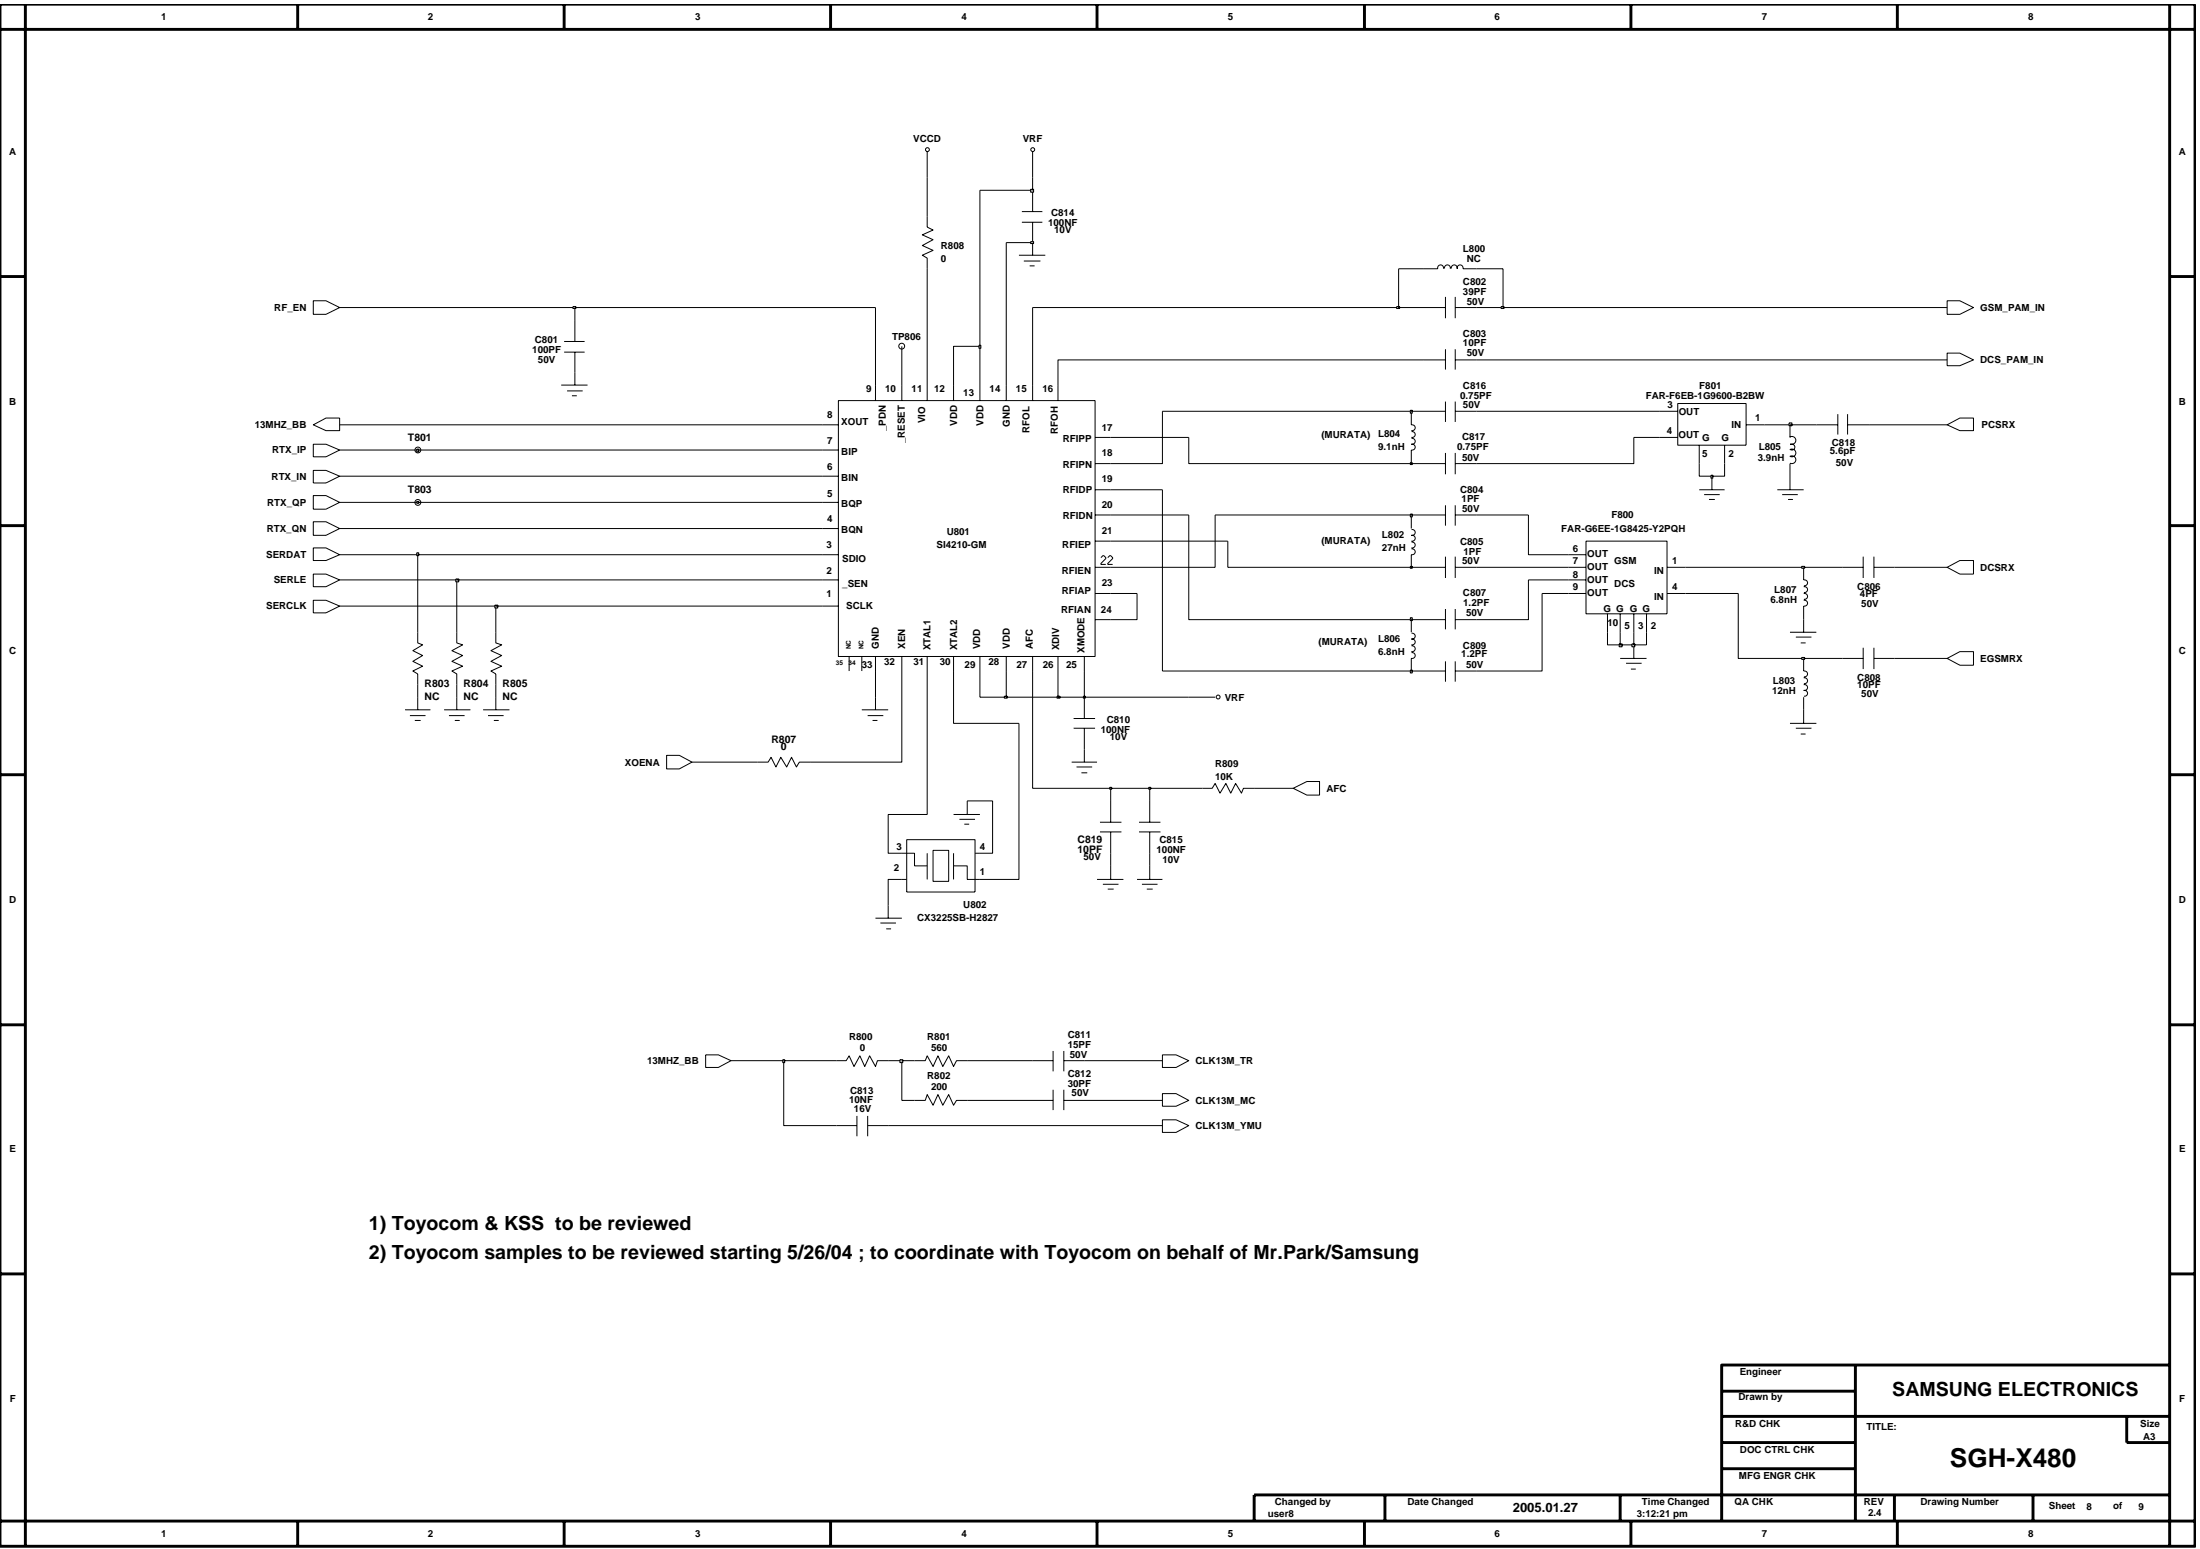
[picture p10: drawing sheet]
<svg xmlns="http://www.w3.org/2000/svg" width="192mm" height="135mm" viewBox="0 0 192 135" stroke-linecap="round" stroke-linejoin="round" font-family="sans-serif">
<g fill="none" stroke="#000" stroke-width=".09">
<path d="M80.9 18.9v.9l.5 .3-.9 .4 .9 .4-.9 .5 .9 .4-.9 .5 .4 .2v.9M80.9 13.2v2.3M89.1 19.4h1.8M89.1 18.5h1.8M90.1 13.2v2.3M90.1 16.6v1.9M90.1 19.4v2.9M27.3 37.1l1.1-.6h1.2v1.1h-1.2zM27.3 38.7h1.1l1.2 .6-1.2 .5h-1.1zM27.3 26.2h1.1l1.2 .6-1.2 .6h-1.1zM49 33.6h2.3M49.2 30.7h1.8"/>
<path d="M49.2 29.8h1.8M49.5 34.1h1.3M49.9 34.5h.4M50.1 27.9v1.9M50.1 30.7v2.9M71.8 37.1h1.3M71.8 39.3h1.3M73.1 34.9h22.4v22.4h-22.4zM76.4 33.6v1.3M78.7 33.6v1.3M80.9 33.6v1.3M83.2 33.6v1.3"/>
<path d="M85.5 33.6v1.3M87.8 33.6v1.3M88.9 22.3h2.3M89.3 22.8h1.5M89.8 23.2h.4M90.1 33.6v1.3M92.3 33.6v1.3M95.5 38.2h1.4M123.1 35.9v1.2M123.1 37.1h.3l.1 .2-.1 .2-.3 .1M123.1 38.8h.3l.1 .2-.1 .2h-.3v1.2M123.1 38.2l.3 .1 .1 .2-.1 .2h-.3"/>
<path d="M123.1 37.7h.3l.1 .2-.1 .2h-.3M124.2 35.9h1.9M124.2 26.8h1.9M124.2 31.4h1.9M124.2 23.4h1.2M125.4 23.4l.1-.2 .2-.1 .1 .1 .1 .2M126 23.4l.1-.2 .2-.1 .1 .1 .1 .2M126.1 25.9v1.9M126.1 30.5v1.7M126.1 35v1.8M126.1 39.5v1.9M126.6 23.4l.1-.2 .2-.1 .1 .1 .1 .2"/>
<path d="M126.9 35.9h1.9M126.9 26.8h1.9M126.9 25.9v1.9M126.9 30.5v1.7M126.9 35v1.8M126.9 39.5v1.9M126.9 31.4h1.9M127.1 23.4l.1-.2 .2-.1 .1 .1 .1 .2M127.6 23.4h1.2M144.7 35.9h1.7M144.7 38.2h1.7M146.4 35.2h5.9v3.6h-5.9z"/>
<path d="M148.2 38.8v1.6M150.4 38.8v1.6M152.3 37.1h1.6M156.1 39.8a.34 .34 0 0 1 .6 .3 .34 .34 0 0 1-.5 .3M156.1 39.2a.34 .34 0 0 1 .6 .3 .34 .34 0 0 1-.5 .3M156.1 38.1a.34 .34 0 0 1 .6 .3 .34 .34 0 0 1-.5 .3M156.1 37.1v1.1M156.2 38.8h.3l.1 .2-.1 .2h-.3M158.4 37.1h1.9M160.3 36.1v1.8M161.2 37.1h1.8M161.2 36.1v1.8"/>
<path d="M169.9 26.2h1.1l1.2 .6-1.2 .6h-1.1zM169.9 30.8h1.1l1.2 .6-1.2 .5h-1.1zM169.9 37.1l1.1-.6h1.2v1.1h-1.2zM27.3 52.4h1.1l1.2 .5-1.2 .6h-1.1zM27.3 41h1.1l1.2 .5-1.2 .6h-1.1zM27.3 43.2h1.1l1.2 .6-1.2 .6h-1.1zM27.3 47.8h1.1l1.2 .6-1.2 .5h-1.1zM27.3 50.1h1.1l1.2 .5-1.2 .6h-1.1zM27.3 45.5h1.1l1.2 .6-1.2 .6h-1.1zM36.4 55.1v1l.5 .1-.9 .6 .9 .4-.9 .5 .9 .4-.9 .4 .4 .3v.9M39.8 55.1v1l.6 .1-1 .6 1 .4-1 .5 1 .4-1 .4 .4 .3v.9M43.3 55.1v1l.5 .1-1 .6 1 .4-1 .5 1 .4-1 .4 .5 .3v.9"/>
<path d="M71.8 41.5h1.3M71.8 48.4h1.3M71.8 50.6h1.3M71.8 52.9h1.3M71.8 46.1h1.3M71.8 43.8h1.3M74.1 57.3v1.2M75.2 57.3v1.2M76.4 57.3v1.2M78.7 57.3v1.2M80.9 57.3v1.2M83.2 57.3v1.2"/>
<path d="M85.5 57.3v1.2M87.8 57.3v1.2M90.1 57.3v1.2M92.3 57.3v1.2M94.6 57.3v1.2M95.5 54.1h1.4M95.5 40.4h1.4M95.5 42.7h1.4M95.5 44.9h1.4M95.5 47.2h1.4M95.5 49.5h1.4M95.5 51.8h1.4"/>
<path d="M123.1 44.9v1.2M123.1 48.4v1.1M123.1 54.1v1M123.1 46.7l.3 .1 .1 .1-.1 .2-.3 .1M123.1 55.2l.3 .1 .1 .2-.1 .2h-.3l.3 .1 .1 .2-.1 .2h-.3M123.1 56.3l.3 .1 .1 .2-.1 .2h-.3M123.1 56.9l.3 .1 .1 .2-.1 .2h-.3v1.1M123.1 46.2l.3 .1 .1 .1-.1 .2-.3 .1M123.1 47.3l.3 .1 .1 .1-.1 .2-.3 .1M123.1 47.9l.3 .1 .1 .1-.1 .2-.3 .1M124.2 54.1h1.9M124.2 40.4h1.9"/>
<path d="M124.2 44.9h1.9M124.2 49.5h1.9M124.2 58.5h1.9M126.1 44.1v1.7M126.1 48.6v1.8M126.1 53.1v1.8M126.1 57.7v1.8M126.9 54.1h1.9M126.9 40.4h1.9M126.9 44.9h1.9M126.9 49.5h1.9M126.9 44.1v1.7"/>
<path d="M126.9 48.6v1.8M126.9 53.1v1.8M126.9 57.7v1.8M126.9 58.5h1.9M136.8 48.4h1.6M136.8 50.6h1.6M136.8 49.5h1.6M136.8 51.8h1.6M138.4 47.2h7v6.3h-7zM140.2 53.5v1.6M141.3 57.4h2.3M141.3 53.5v1.6"/>
<path d="M141.8 57.9h1.4M142.3 58.4h.4M142.5 53.5v1.6M142.5 56.2v1.2M143.6 53.5v1.6M145.4 49.5h1.6M145.4 51.8h1.6M148.2 42.7h2.2M148.7 43.1h1.3M149.1 43.6h.5M149.3 41.5v1.2M155 42.7h2.3"/>
<path d="M155.5 43.1h1.3M156 43.6h.4M156.1 40.4v2.3M156.1 55.1h2.3M156.7 55.6h1.3M157.1 56.1h.4M157.3 57.4v1.1l.3 .1 .1 .2-.1 .2h-.2M157.3 49.5v1.1M157.3 52.4h.3l.1 .2-.1 .2-.3 .1v2.2M157.3 51.2l.3 .1 .1 .1-.1 .2-.2 .1M157.3 51.8h.3l.1 .2-.1 .2-.2 .1M157.3 50.6l.3 .1 .1 .1-.1 .2-.2 .1"/>
<path d="M157.3 59.1l.3 .1 .1 .2-.1 .2h-.2M157.3 59.7l.3 .1 .1 .2-.1 .1-.3 .1M160.7 57.4h1.8M160.7 49.5h1.8M162.5 48.6v1.8M162.5 56.5v1.9M163.5 57.4h1.8M163.5 49.5h1.8M163.5 48.6v1.8M163.5 56.5v1.9M169.9 49.5l1.1-.6h1.2v1.2h-1.2zM169.9 57.4l1.1-.6h1.2v1.2h-1.2z"/>
<path d="M35.3 61.9h2.2M35.8 62.4h1.3M36.2 62.8h.5M36.4 60.8v1.1M38.7 61.9h2.3M39.2 62.4h1.3M39.7 62.8h.4M39.8 60.8v1.1M42.1 61.9h2.3M42.6 62.4h1.3M43.1 62.8h.4M43.3 60.8v1.1"/>
<path d="M58.2 65.9h1.1l1.1 .6-1.1 .6h-1.1zM66.1 66.5h.9l.3-.4 .4 .8 .4-.8 .5 .8 .4-.8 .5 .8 .2-.4h1M75.2 61.9h2.3M75.7 62.4h1.4M76.1 62.8h.4M76.4 60.8v1.1M77.5 79v1.1M78.7 74.4h1.1v1.1h1.1M78.7 76.7h.4M79.1 73.2h6v4.6h-6zM80.9 74.4v2.3M81.4 74.2h1.4v2.7h-1.4z"/>
<path d="M83.2 75.5h1.2v1.2h1.1M83.2 74.4v2.3M83.2 71h2.3M83.7 71.5h1.4M84.1 71.9h.4M84.4 69.9v1.1M85.1 74.4h.4M93.5 66.5h2.2M93.7 63.5h1.8M93.7 62.7h1.8M93.9 66.9h1.4M94.3 67.4h.5"/>
<path d="M94.6 60.8v1.9M94.6 63.5v3M95.7 76.7h2.3M96 71.7h1.8M96 72.6h1.8M96.2 77.1h1.4M96.6 77.6h.5M96.9 69.9v1.8M96.9 72.6v1.8M96.9 75.5v1.2M99.2 76.7h2.2M99.4 71.7h1.8"/>
<path d="M99.4 72.6h1.8M99.6 77.1h1.4M100 77.6h.5M100.3 69.9v1.8M100.3 72.6v1.8M100.3 75.5v1.2M103.7 60.8h2.3M104.9 68.8h.8l.3-.5 .4 .9 .5-.9 .5 .9 .4-.9 .5 .9 .2-.4h.9M112.8 68.8l1.2-.6h1.1v1.2h-1.1zM156.1 63.1h2.3M156.7 63.5h1.3M157.1 64h.4"/>
<path d="M157.3 60.8v2.3M157.3 60.2l.3 .1 .1 .2-.1 .2h-.2M61.6 92h1.1l1.1 .5-1.1 .6h-1.1zM63.8 92.5h4.6v5.7h6.4M73 92.5h.8l.3-.4 .4 .9 .5-.9 .4 .9 .5-.9 .5 .9 .1-.5h1M74.8 97.3v1.8M75.7 98.2h25.7M75.7 97.3v1.8M76.4 80.1h2.3M76.8 80.5h1.4M77.3 81h.4M78.7 92.5v3.5h2l.2-.5 .5 .9 .4-.9 .4 .9 .6-.9 .4 .9 .2-.4h8.5"/>
<path d="M79.8 92.5h.9l.2-.4 .5 .9 .4-.9 .4 .9 .6-.9 .4 .9 .2-.5h1M90.1 92.5h1.8M91.9 91.7v1.7M91.9 95.1v1.7M92.8 92.5h1.8M92.8 91.7v1.7M92.8 95.1v1.7M92.8 96h8.6M101.4 95.4h1.2l1.1 .6-1.1 .5h-1.2zM101.4 97.7h1.2l1.1 .5-1.1 .6h-1.2zM101.4 92h1.2l1.1 .5-1.1 .6h-1.2z"/>
<circle cx="80.9" cy="13.1" r=".17"/>
<circle cx="90.1" cy="13.1" r=".17"/>
<circle cx="36.5" cy="39.3" r=".25"/>
<circle cx="78.7" cy="30.2" r=".25"/>
<circle cx="36.5" cy="43.8" r=".25"/>
<circle cx="106.3" cy="60.8" r=".17"/>
</g>
<path d="M68.3 92.4h.1v.3h-.1z" fill-rule="evenodd" fill="#c2c2c2"/>
<path d="M68.3 92.4h.2v.3h-.2zM68.4 92.5h4.6M77.5 92.5h1.2" fill="none" stroke="#000" stroke-width=".09"/>
<path d="M78.5 92.4h.3v.3h-.3z" fill-rule="evenodd" fill="#c2c2c2"/>
<path d="M80.9 58.5v12.5h-3.4v3.4h1.2M90.1 58.5v10.3h6.8v1.1M78.7 76.7h-1.2v2.3M84.4 69.9h2.2v4.5h-1.1M88.9 63.1v13.6h-3.4M96.9 74.4v1.1M100.3 68.8v1.1M100.3 74.4v1.1M78.5 92.4h.3v.3h-.3zM78.7 92.5h1.1M84.4 92.5h5.7M94.6 92.5h6.8" fill="none" stroke="#000" stroke-width=".09"/>
<path d="M96.8 68.7h.2v.1h-.2z" fill-rule="evenodd" fill="#c2c2c2"/>
<path d="M96.8 68.7h.2v.1h-.2zM96.9 68.8h3.4" fill="none" stroke="#000" stroke-width=".09"/>
<path d="M100.2 68.7h.2v.1h-.2z" fill-rule="evenodd" fill="#c2c2c2"/>
<path d="M36.4 59.7v1.1M39.8 59.7v1.1M43.3 59.7v1.1M76.4 58.5v2.3M78.7 58.5v8h-8M83.2 58.5v4.6h5.7M85.5 58.5v2.3h2.3M60.4 66.5h5.7M100.2 68.7h.2v.1h-.2zM100.3 68.8h4.6M109.4 68.8h3.4" fill="none" stroke="#000" stroke-width=".09"/>
<path d="M87.6 60.7h.3v.2h-.3z" fill-rule="evenodd" fill="#c2c2c2"/>
<path d="M87.8 58.5v2.3h4.5M87.6 60.7h.3v.2h-.3z" fill="none" stroke="#000" stroke-width=".09"/>
<path d="M92.2 60.7h.3v.2h-.3z" fill-rule="evenodd" fill="#c2c2c2"/>
<path d="M92.3 58.5v2.3h2.3M92.2 60.7h.3v.2h-.3z" fill="none" stroke="#000" stroke-width=".09"/>
<path d="M94.5 60.7h.2v.2h-.2z" fill-rule="evenodd" fill="#c2c2c2"/>
<path d="M94.6 58.5v2.3h9.1M101.4 42.7v15.8h21.7M94.5 60.7h.2v.2h-.2z" fill="none" stroke="#000" stroke-width=".09"/>
<path d="M123 58.4h.2v.3h-.2z" fill-rule="evenodd" fill="#c2c2c2"/>
<path d="M123 58.4h.2v.3h-.2zM123.1 58.5h1.1M134.5 51.8v6.7h-5.7M151.6 51.8v5.6h5.7" fill="none" stroke="#000" stroke-width=".09"/>
<path d="M157.2 57.3h.2v.2h-.2z" fill-rule="evenodd" fill="#c2c2c2"/>
<path d="M140.2 55.1v1.1h1.1M157.2 57.3h.2v.2h-.2zM157.3 57.4h3.4M165.3 57.4h4.6" fill="none" stroke="#000" stroke-width=".09"/>
<path d="M141.2 56.2h.3v.2h-.3z" fill-rule="evenodd" fill="#c2c2c2"/>
<path d="M141.2 56.2h.3v.2h-.3zM141.3 55.1v1.1h1.2" fill="none" stroke="#000" stroke-width=".09"/>
<path d="M142.3 56.2h.3v.2h-.3z" fill-rule="evenodd" fill="#c2c2c2"/>
<path d="M36.4 48.4v6.7M39.8 50.6v4.5M43.3 52.9v2.2M99.2 51.8v2.3h-2.3M103.7 44.9v9.2h19.4M142.4 56.2h.2v.2h-.2zM142.5 55.1v1.1h1.1v-1.1" fill="none" stroke="#000" stroke-width=".09"/>
<path d="M123 53.9h.2v.2h-.2z" fill-rule="evenodd" fill="#c2c2c2"/>
<path d="M29.6 52.9h13.7M123 53.9h.2v.2h-.2zM123.1 54.1h1.1M133.3 50.6v3.5h-4.5" fill="none" stroke="#000" stroke-width=".09"/>
<path d="M43.2 52.8h.2v.2h-.2z" fill-rule="evenodd" fill="#c2c2c2"/>
<path d="M29.6 50.6h10.2M43.2 52.8h.2v.2h-.2zM43.3 52.9h28.5M96.9 51.8h2.3M134.5 51.8h2.3M147 51.8h4.6" fill="none" stroke="#000" stroke-width=".09"/>
<path d="M39.8 50.5h.2v.2h-.2z" fill-rule="evenodd" fill="#c2c2c2"/>
<path d="M39.8 50.5h.2v.3h-.2zM39.8 50.6h32M106 44.9v4.6h-9.1M107.1 47.2v2.3h16M133.3 50.6h3.5" fill="none" stroke="#000" stroke-width=".09"/>
<path d="M123 49.4h.2v.2h-.2z" fill-rule="evenodd" fill="#c2c2c2"/>
<path d="M123 49.4h.2v.2h-.2zM123.1 49.5h1.1M128.8 49.5h8M147 49.5h10.3" fill="none" stroke="#000" stroke-width=".09"/>
<path d="M157.2 49.4h.2v.2h-.2z" fill-rule="evenodd" fill="#c2c2c2"/>
<path d="M29.6 48.4h6.8M157.2 49.4h.2v.2h-.2zM157.3 49.5h3.4M165.3 49.5h4.6" fill="none" stroke="#000" stroke-width=".09"/>
<path d="M36.4 48.2h.1v.3h-.1z" fill-rule="evenodd" fill="#c2c2c2"/>
<path d="M29.6 46.1h42.2M36.4 48.2h.1v.3h-.1zM36.4 48.4h35.4M96.9 47.2h10.2M96.9 44.9h6.8M106 44.9h17.1M133.3 44.9v3.5h3.5" fill="none" stroke="#000" stroke-width=".09"/>
<path d="M123 44.8h.2v.3h-.2z" fill-rule="evenodd" fill="#c2c2c2"/>
<path d="M29.6 43.8h6.8M123 44.8h.2v.3h-.2zM123.1 44.9h1.1M128.8 44.9h4.5" fill="none" stroke="#000" stroke-width=".09"/>
<path d="M36.4 43.7h.1v.2h-.1z" fill-rule="evenodd" fill="#c2c2c2"/>
<path d="M29.6 41.5h42.2M36.4 43.7h.1v.2h-.1zM36.4 43.8h35.4M96.9 42.7h4.5M148.2 40.4v1.1h1.1" fill="none" stroke="#000" stroke-width=".09"/>
<path d="M149.2 41.4h.2v.3h-.2z" fill-rule="evenodd" fill="#c2c2c2"/>
<path d="M101.4 35.9v4.5h-4.5M103.7 38.2v2.2h19.4M149.2 41.5h.2v.2h-.2zM150.4 40.4v1.1h-1.1" fill="none" stroke="#000" stroke-width=".09"/>
<path d="M123 40.3h.2v.2h-.2z" fill-rule="evenodd" fill="#c2c2c2"/>
<path d="M29.6 39.3h6.8M142.5 38.2v2.2h-13.7M123 40.4h.2v.1h-.2zM123.1 40.4h1.1" fill="none" stroke="#000" stroke-width=".09"/>
<path d="M36.4 39.2h.1v.2h-.1z" fill-rule="evenodd" fill="#c2c2c2"/>
<path d="M29.6 37.1h42.2M36.4 39.2h.1v.2h-.1zM36.4 39.3h35.4M96.9 38.2h6.8M142.5 38.2h2.2M153.9 37.1h2.2" fill="none" stroke="#000" stroke-width=".09"/>
<path d="M156.1 36.9h.2v.2h-.2z" fill-rule="evenodd" fill="#c2c2c2"/>
<path d="M101.4 35.9h21.7M156.1 36.9h.2v.2h-.2zM156.1 37.1h2.3M163 37.1h6.9" fill="none" stroke="#000" stroke-width=".09"/>
<path d="M123 35.8h.2v.2h-.2z" fill-rule="evenodd" fill="#c2c2c2"/>
<path d="M76.4 26.8v6.8M78.7 30.2v3.4M80.9 23.4v10.2M83.2 33.6v-3.4h2.3v3.4M87.8 21.2v12.4M90.1 26.8v6.8M123 35.8h.2v.2h-.2zM123.1 35.9h1.1M124.2 31.4h-31.9v2.2M128.8 35.9h15.9M128.8 31.4h41.1" fill="none" stroke="#000" stroke-width=".09"/>
<path d="M85.4 30.1h.2v.3h-.2z" fill-rule="evenodd" fill="#c2c2c2"/>
<path d="M85.5 16.6v13.6M29.6 26.8h20.5v1.1M85.4 30.1h.2v.3h-.2z" fill="none" stroke="#000" stroke-width=".09"/>
<path d="M50 26.7h.2v.2h-.2z" fill-rule="evenodd" fill="#c2c2c2"/>
<path d="M50 26.7h.2v.2h-.2zM50.1 26.8h26.3M90.1 26.8h31.9" fill="none" stroke="#000" stroke-width=".09"/>
<path d="M121.8 26.7h.3v.2h-.3z" fill-rule="evenodd" fill="#c2c2c2"/>
<path d="M121.8 26.7h.3v.2h-.3zM122 23.4v3.4h2.2M128.8 26.8h2.3" fill="none" stroke="#000" stroke-width=".09"/>
<path d="M130.9 26.7h.3v.2h-.3z" fill-rule="evenodd" fill="#c2c2c2"/>
<path d="M87.8 21.2h2.3M122 23.4h2.2M128.8 23.4h2.3v3.4h38.8M130.9 26.7h.3v.2h-.3z" fill="none" stroke="#000" stroke-width=".09"/>
<path d="M89.9 21.1h.3v.1h-.3z" fill-rule="evenodd" fill="#c2c2c2"/>
<path d="M80.9 15.5v3.4M85.5 16.6h4.6M89.9 21.1h.3v.1h-.3z" fill="none" stroke="#000" stroke-width=".09"/>
<path d="M89.9 16.5h.3v.3h-.3z" fill-rule="evenodd" fill="#c2c2c2"/>
<path d="M89.9 16.5h.3v.3h-.3zM90.1 15.5v1.1M96 48.6l.2-.1 .3 .1-.5 .5v.1h.5M96.6 48.6l.2-.1 .3 .1-.5 .5v.1h.5" fill="none" stroke="#000" stroke-width=".09"/>
<g fill="none" stroke="#000" stroke-width=".25">
<path d="M0 .4h191.5v134.5h-191.5zM0 2.6h191.5M2.2 .4v134.5M26 .4v2.2M49.2 .4v2.2M72.5 .4v2.2M95.7 .4v2.2M119 .4v2.2M142.3 .4v2.2M165.5 .4v2.2M189.3 .4v134.5M0 24.1h2.2"/>
<path d="M189.3 24.1h2.2M0 45.8h2.2M189.3 45.8h2.2M0 67.6h2.2M189.3 67.6h2.2M0 89.4h2.2M189.3 89.4h2.2M0 111.1h2.2M161.8 119.1v13.6M189.3 119.1h-39.1v13.6M189.3 111.1h2.2M0 132.7h191.5"/>
<path d="M26 132.7v2.2M49.2 132.7v2.2M72.5 132.7v2.2M95.7 132.7v2.2M119 132.7v2.2M120.8 130.4v2.3M141.3 130.4v2.3M142.3 132.7v2.2M150.2 121.3h11.6M150.2 123.5h39.1M150.2 125.8h11.6M150.2 128.1h11.6"/>
<path d="M165.3 130.4v2.3M165.5 132.7v2.2M177.3 130.4v2.3M185.5 123.5v2.3h3.8M189.3 130.4h-79.9v2.3"/>
</g>
<text font-size="2.3" x="170.1" y="127.9">SGH-X480</text>
<g font-size="1.7">
<text x="32.2" y="107.3">1) Toyocom &amp; KSS to be reviewed</text>
<text x="32.2" y="109.8">2) Toyocom samples to be reviewed starting 5/26/04 ; to coordinate with Toyocom on behalf of Mr.Park/Samsung</text>
<text x="165.1" y="121.8">SAMSUNG ELECTRONICS</text>
</g>
<text font-size="1.1" x="132" y="131.9">2005.01.27</text>
<g font-size=".9">
<text x="35.6" y="38.5">T801</text>
<text x="77.3" y="37.6" transform="rotate(-90 77.3 37.6)">_PDN</text>
<text x="78.9" y="38.7" transform="rotate(-90 78.9 38.7)">_RESET</text>
<text x="80.7" y="36.9" transform="rotate(-90 80.7 36.9)">VIO</text>
<text x="83.5" y="37.1" transform="rotate(-90 83.5 37.1)">VDD</text>
<text x="85.8" y="37.1" transform="rotate(-90 85.8 37.1)">VDD</text>
<text x="88.1" y="37.2" transform="rotate(-90 88.1 37.2)">GND</text>
<text x="89.8" y="37.8" transform="rotate(-90 89.8 37.8)">RFOL</text>
<text x="92.3" y="37.8" transform="rotate(-90 92.3 37.8)">RFOH</text>
<text x="35.6" y="43">T803</text>
<text x="37" y="60">R803</text>
<text x="40.4" y="60">R804</text>
<text x="43.8" y="60">R805</text>
<text x="76.7" y="56.6" transform="rotate(-90 76.7 56.6)">GND</text>
<text x="79" y="56.6" transform="rotate(-90 79 56.6)">XEN</text>
<text x="81.2" y="56.7" transform="rotate(-90 81.2 56.7)">XTAL1</text>
<text x="83.5" y="56.7" transform="rotate(-90 83.5 56.7)">XTAL2</text>
<text x="85.5" y="56.6" transform="rotate(-90 85.5 56.6)">VDD</text>
<text x="88.1" y="56.6" transform="rotate(-90 88.1 56.6)">VDD</text>
<text x="90.1" y="56.6" transform="rotate(-90 90.1 56.6)">AFC</text>
<text x="92.4" y="56.7" transform="rotate(-90 92.4 56.7)">XDIV</text>
<text x="94.6" y="57" transform="rotate(-90 94.6 57)">XMODE</text>
<text x="37" y="61.1">NC</text>
<text x="40.4" y="61.1">NC</text>
<text x="43.8" y="61.1">NC</text>
<text x="67.3" y="64.8">R807</text>
<text x="68.1" y="65.4">0</text>
<text x="94" y="73.6">C819</text>
<text x="94" y="74.4">10PF</text>
</g>
<g font-size=".8">
<text x="14.1" y="1.8">1</text>
<text x="37.3" y="1.8">2</text>
<text x="60.6" y="1.8">3</text>
<text x="83.9" y="1.8">4</text>
<text x="107.1" y="1.8">5</text>
<text x="130.4" y="1.8">6</text>
<text x="153.7" y="1.8">7</text>
<text x="176.9" y="1.8">8</text>
<text x=".8" y="13.5">A</text>
<text x="79.7" y="12.4">VCCD</text>
<text x="89.2" y="12.4">VRF</text>
<text x="190.1" y="13.5">A</text>
<text x="82.1" y="21.7">R808</text>
<text x="82.1" y="22.8">0</text>
<text x="91.4" y="19.7">100NF</text>
<text x="91.7" y="18.9">C814</text>
<text x="92" y="20.3">10V</text>
<text x="127.6" y="22">L800</text>
<text x="128" y="22.8">NC</text>
<text x="23.9" y="27.1">RF_EN</text>
<text x="46.7" y="29.9">C801</text>
<text x="77.8" y="29.7">TP806</text>
<text x="127.6" y="24.9">C802</text>
<text x="127.6" y="29.4">C803</text>
<text x="127.6" y="25.7">39PF</text>
<text x="128" y="26.6">50V</text>
<text x="172.7" y="27.1">GSM_PAM_IN</text>
<text x=".8" y="35.3">B</text>
<text x="46.4" y="30.8">100PF</text>
<text x="46.9" y="31.6">50V</text>
<text x="75.6" y="34.2">9</text>
<text x="77.2" y="34.2">10</text>
<text x="79.5" y="34.2">11</text>
<text x="81.5" y="34.2">12</text>
<text x="84" y="34.5">13</text>
<text x="86.3" y="34.2">14</text>
<text x="88.6" y="34.2">15</text>
<text x="90.9" y="34.2">16</text>
<text x="127.4" y="34.8">0.75PF</text>
<text x="127.6" y="30.2">10PF</text>
<text x="127.6" y="33.9">C816</text>
<text x="127.6" y="35.6">50V</text>
<text x="128" y="31">50V</text>
<text x="143.6" y="34.8">FAR-F6EB-1G9600-B2BW</text>
<text x="145.4" y="35.6">3</text>
<text x="148.2" y="33.9">F801</text>
<text x="172.7" y="31.7">DCS_PAM_IN</text>
<text x="190.1" y="35.3">B</text>
<text x="22.2" y="37.3">13MHZ_BB</text>
<text x="23.7" y="41.8">RTX_IN</text>
<text x="23.7" y="39.5">RTX_IP</text>
<text x="72.1" y="36.5">8</text>
<text x="72.1" y="41">6</text>
<text x="72.1" y="38.7">7</text>
<text x="73.4" y="37.1">XOUT</text>
<text x="73.4" y="41.9">BIN</text>
<text x="73.4" y="39.7">BIP</text>
<text x="92.7" y="40.8">RFIPN</text>
<text x="92.7" y="38.5">RFIPP</text>
<text x="96.1" y="39.8">18</text>
<text x="96.1" y="37.6">17</text>
<text x="115.3" y="38.2">(MURATA)</text>
<text x="120.2" y="39.2">9.1nH</text>
<text x="120.2" y="38.1">L804</text>
<text x="127.1" y="39.2">0.75PF</text>
<text x="127.5" y="38.4">C817</text>
<text x="127.5" y="40.2">50V</text>
<text x="145.4" y="37.9">4</text>
<text x="146.4" y="38.2">OUT</text>
<text x="146.4" y="36.2">OUT</text>
<text x="148.5" y="39.8">5</text>
<text x="148.5" y="38.4">G</text>
<text x="150.2" y="38.4">G</text>
<text x="150.8" y="39.8">2</text>
<text x="151" y="37.3">IN</text>
<text x="153.1" y="36.7">1</text>
<text x="153.3" y="40.2">3.9nH</text>
<text x="153.4" y="39.2">L805</text>
<text x="159.6" y="39.6">5.6pF</text>
<text x="159.8" y="38.9">C818</text>
<text x="160.1" y="40.7">50V</text>
<text x="172.9" y="37.3">PCSRX</text>
<text x="23.3" y="46.4">RTX_QN</text>
<text x="23.3" y="44.1">RTX_QP</text>
<text x="72.1" y="47.8">3</text>
<text x="72.1" y="45.5">4</text>
<text x="72.1" y="43.3">5</text>
<text x="73.4" y="46.5">BQN</text>
<text x="73.4" y="44.2">BQP</text>
<text x="81.7" y="47.8">SI4210-GM</text>
<text x="82.6" y="46.6">U801</text>
<text x="92.7" y="47.8">RFIEP</text>
<text x="92.7" y="45.3">RFIDN</text>
<text x="92.7" y="43">RFIDP</text>
<text x="96.1" y="46.6">21</text>
<text x="96.1" y="44.3">20</text>
<text x="96.1" y="42">19</text>
<text x="115.3" y="47.5">(MURATA)</text>
<text x="120.6" y="46.9">L802</text>
<text x="127.4" y="47.5">C805</text>
<text x="127.4" y="43">C804</text>
<text x="127.5" y="43.8">1PF</text>
<text x="127.5" y="44.7">50V</text>
<text x="136.2" y="46.4">FAR-G6EE-1G8425-Y2PQH</text>
<text x="140.6" y="45.2">F800</text>
<text x="23.2" y="48.7">SERDAT</text>
<text x="23.2" y="53.2">SERCLK</text>
<text x="23.9" y="50.9">SERLE</text>
<text x="72.1" y="50.1">2</text>
<text x="72.1" y="52.1">1</text>
<text x="73.5" y="51.2">_SEN</text>
<text x="73.5" y="49">SDIO</text>
<text x="73.8" y="53.2">SCLK</text>
<text x="92.6" y="53.5">RFIAN</text>
<text x="92.6" y="51.8">RFIAP</text>
<text x="92.6" y="50.1">RFIEN</text>
<text x="96" y="53.5">24</text>
<text x="96.1" y="51.1">23</text>
<text x="120.6" y="48">27nH</text>
<text x="127.5" y="49.2">50V</text>
<text x="127.6" y="52">C807</text>
<text x="127.6" y="52.9">1.2PF</text>
<text x="127.7" y="48.4">1PF</text>
<text x="127.9" y="53.7">50V</text>
<text x="137.2" y="51.5">9</text>
<text x="137.2" y="48.1">6</text>
<text x="137.2" y="49.2">7</text>
<text x="137.2" y="50.4">8</text>
<text x="138.5" y="52">OUT</text>
<text x="138.5" y="48.5">OUT</text>
<text x="138.5" y="49.7">OUT</text>
<text x="138.5" y="50.8">OUT</text>
<text x="139.9" y="53.4">G G G G</text>
<text x="140.8" y="49.2">GSM</text>
<text x="140.8" y="51.2">DCS</text>
<text x="144.3" y="50.1">IN</text>
<text x="144.3" y="52.4">IN</text>
<text x="145.9" y="49.2">1</text>
<text x="145.9" y="51.5">4</text>
<text x="154.4" y="52.6">6.8nH</text>
<text x="154.8" y="51.8">L807</text>
<text x="162" y="51.5">C806</text>
<text x="162.3" y="52.1">4PF</text>
<text x="162.4" y="53">50V</text>
<text x="172.7" y="49.8">DCSRX</text>
<text x=".8" y="57">C</text>
<text x="75.2" y="58.3">33</text>
<text x="77.1" y="58">32</text>
<text x="79.7" y="58">31</text>
<text x="82" y="58">30</text>
<text x="84.1" y="58.3">29</text>
<text x="86.2" y="58">28</text>
<text x="88.7" y="58.3">27</text>
<text x="91" y="58.3">26</text>
<text x="93" y="58.3">25</text>
<text x="115" y="56.3">(MURATA)</text>
<text x="120.2" y="57.2">6.8nH</text>
<text x="120.2" y="56">L806</text>
<text x="127.5" y="57.3">1.2PF</text>
<text x="127.6" y="56.6">C809</text>
<text x="127.9" y="58.3">50V</text>
<text x="140.2" y="54.6">10</text>
<text x="141.7" y="54.9">5</text>
<text x="142.9" y="54.9">3</text>
<text x="144" y="54.9">2</text>
<text x="154.7" y="59.7">L803</text>
<text x="162" y="59.4">C808</text>
<text x="162" y="60">10PF</text>
<text x="172.7" y="57.7">EGSMRX</text>
<text x="190.1" y="57">C</text>
<text x="96" y="63.9">100NF</text>
<text x="96.5" y="63.1">C810</text>
<text x="96.8" y="64.5">10V</text>
<text x="106.8" y="61.1">VRF</text>
<text x="154.6" y="60.6">12nH</text>
<text x="162.4" y="60.8">50V</text>
<text x="54.5" y="66.8">XOENA</text>
<text x="106" y="66.9">R809</text>
<text x="106" y="68.1">10K</text>
<text x="115.7" y="69.1">AFC</text>
<text x="78" y="76">2</text>
<text x="78.2" y="74.2">3</text>
<text x="85.5" y="74.2">4</text>
<text x="85.5" y="76.4">1</text>
<text x="94.5" y="75">50V</text>
<text x="100.9" y="74.4">100NF</text>
<text x="101.1" y="73.6">C815</text>
<text x="101.4" y="75.3">10V</text>
<text x=".8" y="78.8">D</text>
<text x="80" y="80.3">CX3225SB-H2827</text>
<text x="84" y="79.2">U802</text>
<text x="190.1" y="78.8">D</text>
<text x="56.4" y="92.8">13MHZ_BB</text>
<text x="74.1" y="90.7">R800</text>
<text x="74.2" y="95.4">C813</text>
<text x="75" y="91.7">0</text>
<text x="80.9" y="90.7">R801</text>
<text x="80.9" y="94.1">R802</text>
<text x="81.2" y="91.7">560</text>
<text x="81.2" y="95">200</text>
<text x="93.1" y="90.6">C811</text>
<text x="93.1" y="91.4">15PF</text>
<text x="93.1" y="94.8">30PF</text>
<text x="93.1" y="93.9">C812</text>
<text x="93.3" y="92.3">50V</text>
<text x="93.5" y="95.6">50V</text>
<text x="104.3" y="92.8">CLK13M_TR</text>
<text x=".8" y="100.5">E</text>
<text x="74.1" y="96.2">10NF</text>
<text x="74.5" y="97">16V</text>
<text x="104.3" y="98.5">CLK13M_YMU</text>
<text x="104.3" y="96.3">CLK13M_MC</text>
<text x="190.1" y="100.5">E</text>
<text x="151.8" y="120">Engineer</text>
<text x=".8" y="122.3">F</text>
<text x="151.4" y="124.4">R&amp;D CHK</text>
<text x="151.7" y="122.2">Drawn by</text>
<text x="162.8" y="124.8">TITLE:</text>
<text x="186.7" y="124.4">Size</text>
<text x="187" y="125.6">A3</text>
<text x="190.1" y="122.3">F</text>
<text x="111.2" y="131.3">Changed by</text>
<text x="122.8" y="131.3">Date Changed</text>
<text x="143.2" y="131.3">Time Changed</text>
<text x="151.3" y="131.3">QA CHK</text>
<text x="151.7" y="129">MFG ENGR CHK</text>
<text x="151.8" y="126.7">DOC CTRL CHK</text>
<text x="162.6" y="131.3">REV</text>
<text x="167.5" y="131.3">Drawing Number</text>
<text x="178.7" y="131.6">Sheet</text>
<text x="182" y="131.7">8</text>
<text x="184.3" y="131.6">of</text>
<text x="186.5" y="131.7">9</text>
<text x="14.1" y="134.1">1</text>
<text x="37.3" y="134.1">2</text>
<text x="60.6" y="134.1">3</text>
<text x="83.9" y="134.1">4</text>
<text x="107.1" y="134.1">5</text>
<text x="110.6" y="132.3">user8</text>
<text x="130.4" y="134.1">6</text>
<text x="142.8" y="132.3">3:12:21 pm</text>
<text x="153.7" y="134.1">7</text>
<text x="163" y="132.2">2.4</text>
<text x="176.9" y="134.1">8</text>
</g>
<g font-size=".6">
<text x="72.9" y="58">35</text>
<text x="74" y="58">34</text>
<text x="74.2" y="56.6" transform="rotate(-90 74.2 56.6)">NC</text>
<text x="75.3" y="56.6" transform="rotate(-90 75.3 56.6)">NC</text>
</g>
</svg>
